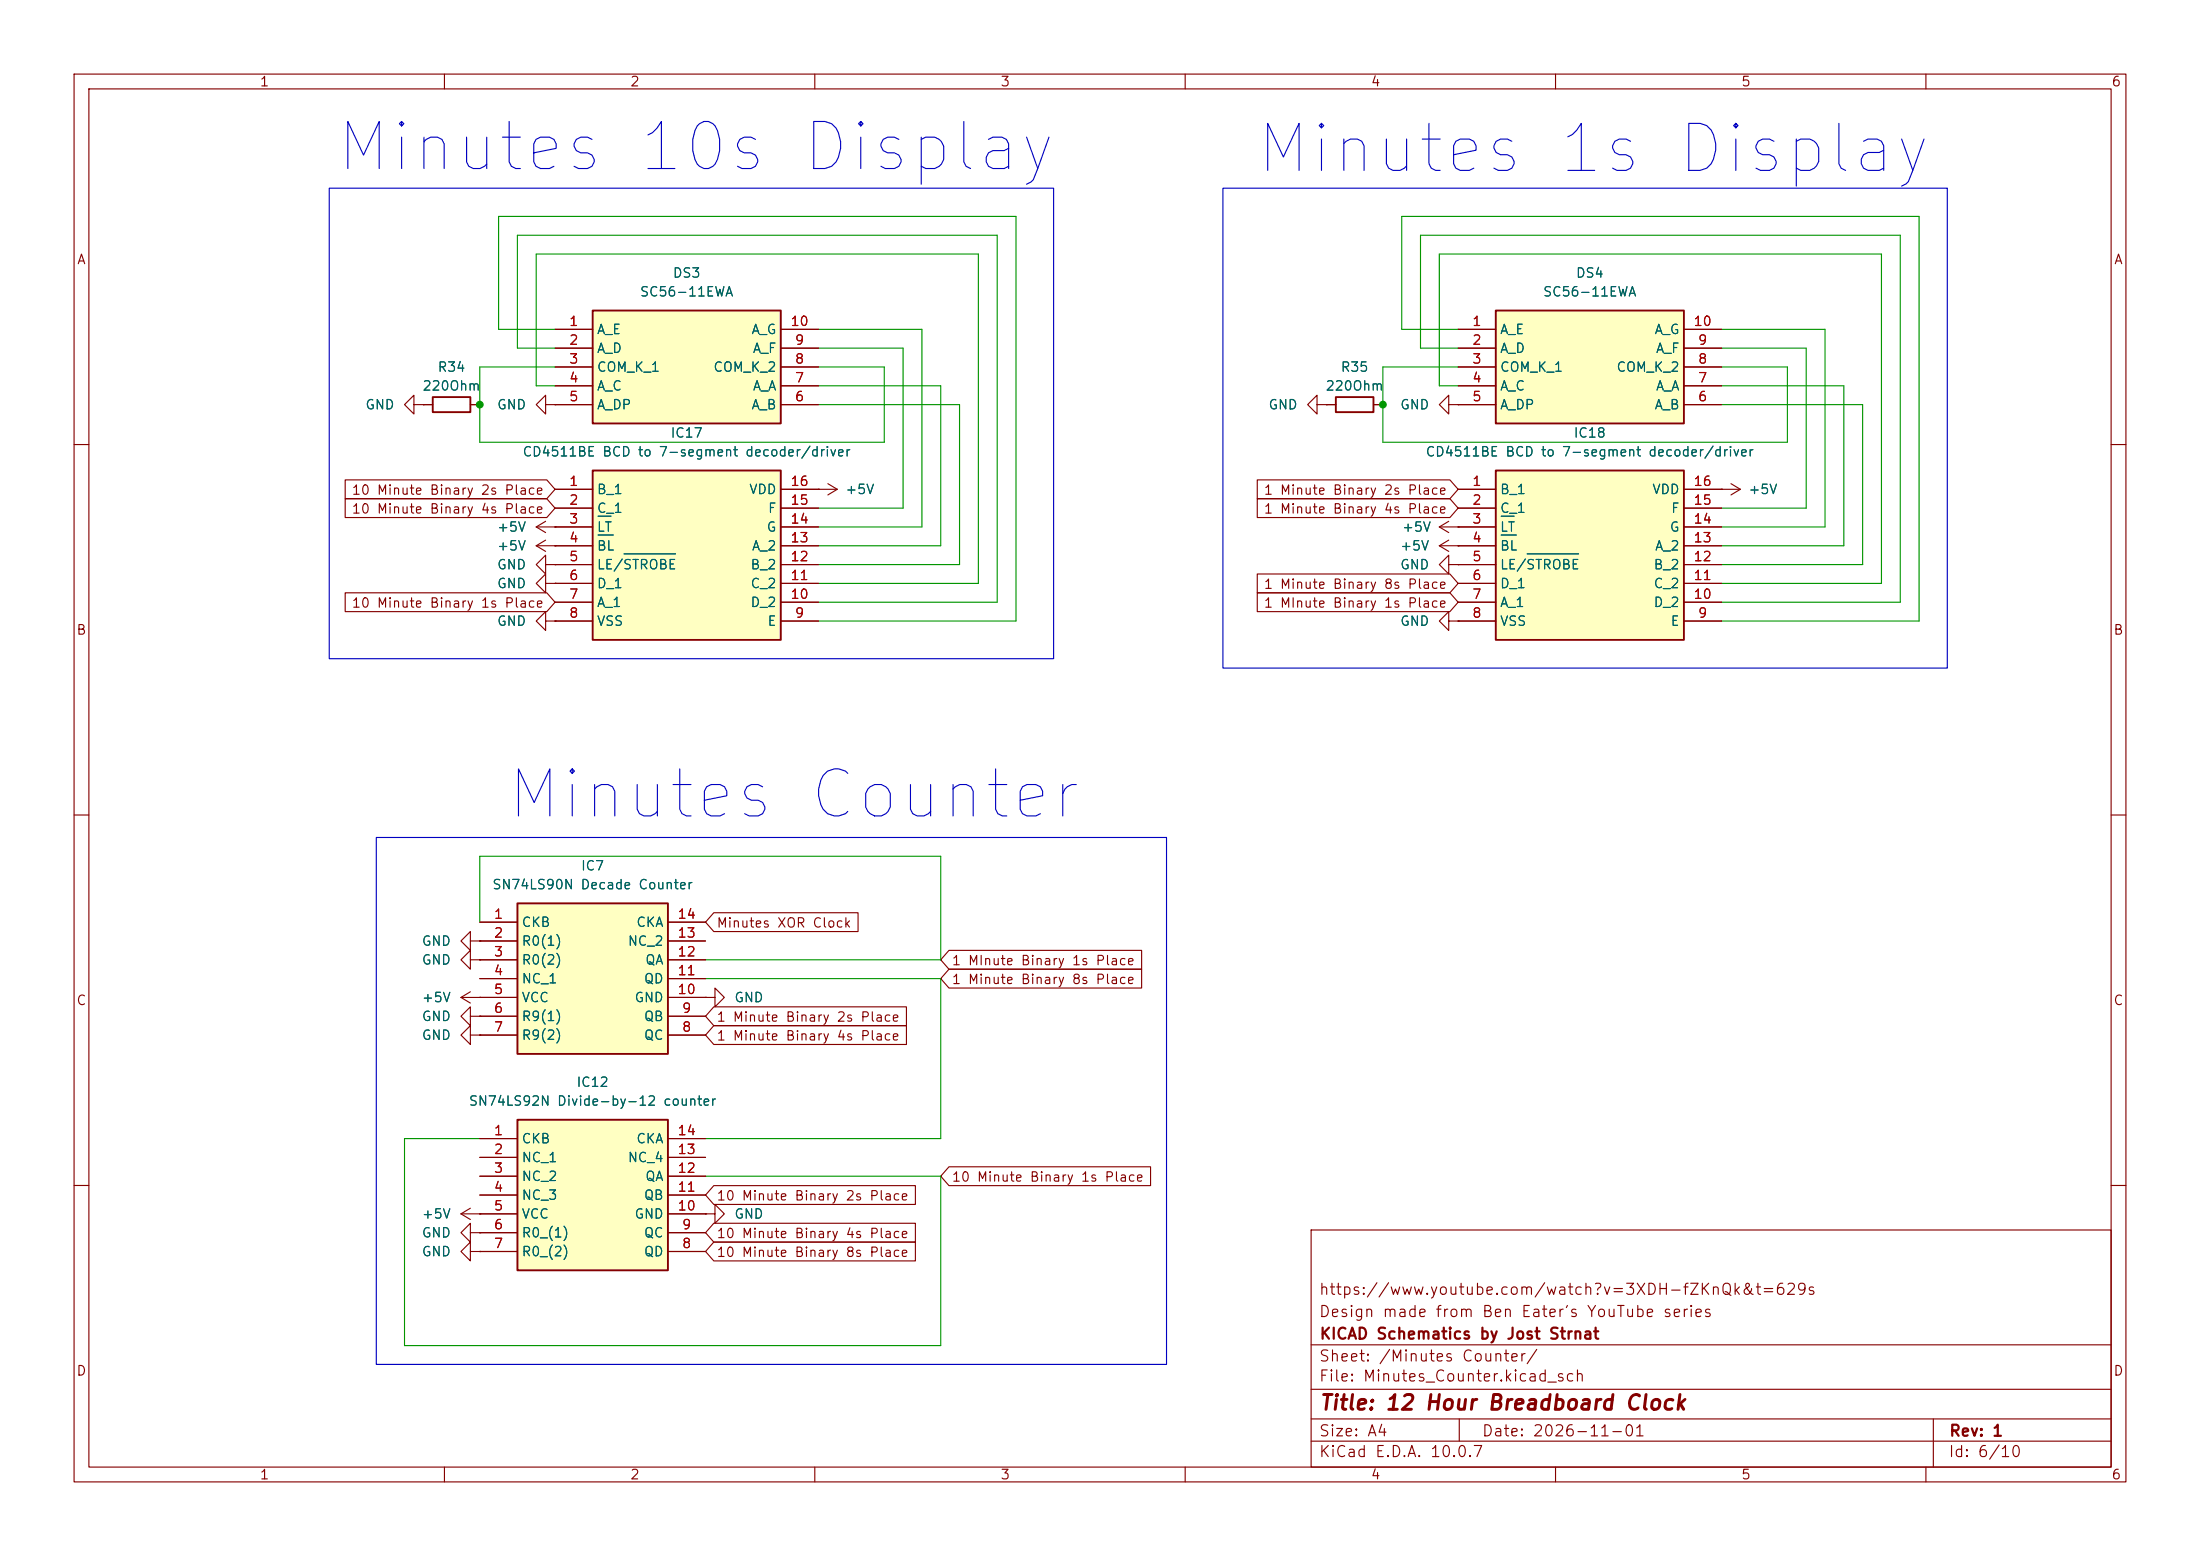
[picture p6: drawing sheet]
<svg xmlns="http://www.w3.org/2000/svg" width="297mm" height="210mm" viewBox="0 0 297 210" stroke-linecap="round" stroke-linejoin="round" font-family="sans-serif">
<g fill="none" stroke="#840000" stroke-width=".15">
<path d="M10 10h277v190h-277zM12 12h273v186h-273zM60 10v2M110 10v2M160 10v2M210 10v2M260 10v2M55.9 54.6v-1.3l-1.3 1.3 1.3 1.3v-1.3h1.2M57.1 54.6h.1M57.1 54.6h1.3M63.5 54.6h1.3M10 60h2"/>
<path d="M72.4 71.1l1.3 .8M72.4 71.1h2.5M72.4 73.7l1.3 .7M72.4 73.7h2.5M73.7 76.2v-1.3l-1.3 1.3 1.3 1.3v-1.3h1.2M73.7 78.7v-1.2l-1.3 1.2 1.3 1.3v-1.3h1.2M73.7 70.4l-1.3 .7M73.7 72.9l-1.3 .8M74.9 71.1h.1M74.9 76.2h.1M74.9 78.7h.1M74.9 73.7h.1"/>
<path d="M285 60h2M10 110h2M285 110h2M10 160h2M177 166h108v32h-108zM285 160h2M60 198v2M110 198v2M160 198v2M177 194.5h108M177 191.5h108M177 187.5h108"/>
<path d="M177 181.5h108M197 191.5v3M210 198v2M260 198v2M261 191.5v6.5"/>
</g>
<path d="M58.4 53.6h5.1v2h-5.1z" fill="none" stroke="#840000" stroke-width=".25"/>
<path d="M201.9 41.9h25.4v15.3h-25.4z" fill="#ffffc2"/>
<path d="M201.9 41.9h25.4v15.3h-25.4z" fill="none" stroke="#840000" stroke-width=".25"/>
<path d="M196.8 44.5h5.1M196.8 47h5.1M196.8 49.5h5.1M196.8 52.1h5.1M196.8 54.6h5.1M227.3 44.5h5.1M227.3 47h5.1M227.3 49.5h5.1M227.3 52.1h5.1M227.3 54.6h5.1M195.6 83.8v-1.2l-1.3 1.2 1.3 1.3v-1.3h1.2M196.8 83.8h.1" fill="none" stroke="#840000" stroke-width=".15"/>
<path d="M201.9 63.5h25.4v22.9h-25.4z" fill="#ffffc2"/>
<path d="M180.3 53.6h5.1v2h-5.1zM201.9 63.5h25.4v22.9h-25.4z" fill="none" stroke="#840000" stroke-width=".25"/>
<g fill="none" stroke="#840000" stroke-width=".15">
<path d="M177.8 54.6v-1.3l-1.3 1.3 1.3 1.3v-1.3h1.3M179.1 54.6h.1M179.1 54.6h1.2M185.4 54.6h1.3M195.6 54.6v-1.3l-1.3 1.3 1.3 1.3v-1.3h1.2M196.8 54.6h.1M110.5 66h.1M110.5 66h2.5M111.8 65.3l1.2 .7M113 66l-1.2 .8M194.3 71.1h7.6M194.3 73.7h7.6"/>
<path d="M194.3 73.7l1.3 .7M194.3 71.1l1.3 .8M195.6 76.2v-1.3l-1.3 1.3 1.3 1.3v-1.3h1.2M195.6 72.9l-1.3 .8M195.6 70.4l-1.3 .7M196.8 76.2h.1M196.8 73.7h.1M196.8 71.1h.1M196.8 66h5.1M196.8 68.6h5.1M196.8 76.2h5.1M196.8 78.7h5.1"/>
<path d="M227.3 66h7.6M227.3 68.6h5.1M227.3 71.1h5.1M227.3 73.7h5.1M227.3 76.2h5.1M227.3 78.7h5.1M232.4 66h.1M233.7 65.3l1.2 .7M234.9 66l-1.2 .8M196.8 81.3h5.1M196.8 83.8h5.1M227.3 81.3h5.1"/>
<path d="M227.3 83.8h5.1M62.2 134.6l1.3 .8M62.2 134.6h2.6M63.5 129.5v-1.2l-1.3 1.2 1.3 1.3v-1.3h1.3M63.5 137.2v-1.3l-1.3 1.3 1.3 1.2v-1.2h1.3M63.5 127v-1.3l-1.3 1.3 1.3 1.3v-1.3h1.3M63.5 139.7v-1.3l-1.3 1.3 1.3 1.3v-1.3h1.3M63.5 133.9l-1.3 .7M64.8 129.5h.1M64.8 134.6h.1M64.8 137.2h.1M64.8 127h.1"/>
<path d="M64.8 139.7h.1M95.2 134.6h1.3v-1.2l1.3 1.2-1.3 1.3v-1.3M95.2 134.6h.1M62.2 163.8l1.3 .8M62.2 163.8h2.6M63.5 163.1l-1.3 .7M64.8 163.8h.1M95.2 163.8h1.3v-1.2l1.3 1.2-1.3 1.3v-1.3M95.2 163.8h.1"/>
</g>
<path d="M202.7 69.7h1.7M202.7 72.2h2M206.2 74.8h6.9" fill="none" stroke="#006464" stroke-width=".15"/>
<path d="M69.8 121.9h20.4v20.3h-20.4z" fill="#ffffc2"/>
<path d="M69.8 121.9h20.4v20.3h-20.4z" fill="none" stroke="#840000" stroke-width=".25"/>
<g fill="none" stroke="#840000" stroke-width=".15">
<path d="M64.8 124.5h5M64.8 127h5M64.8 129.5h5M64.8 132.1h5M64.8 134.6h5M64.8 137.2h5M64.8 139.7h5M90.2 124.5h5M90.2 127h5M90.2 129.5h5M90.2 132.1h5M90.2 134.6h5"/>
<path d="M90.2 137.2h5M90.2 139.7h5"/>
</g>
<path d="M69.8 151.1h20.4v20.4h-20.4z" fill="#ffffc2"/>
<path d="M69.8 151.1h20.4v20.4h-20.4z" fill="none" stroke="#840000" stroke-width=".25"/>
<g fill="none" stroke="#840000" stroke-width=".15">
<path d="M73.7 54.6v-1.3l-1.3 1.3 1.3 1.3v-1.3h1.2M74.9 54.6h.1M73.7 83.8v-1.2l-1.3 1.2 1.3 1.3v-1.3h1.2M74.9 83.8h.1M64.8 153.7h5M64.8 156.2h5M64.8 158.8h5M90.2 153.7h5M90.2 156.2h5M90.2 158.8h5M63.5 168.9v-1.3l-1.3 1.3 1.3 1.3v-1.3h1.3M63.5 166.4v-1.3l-1.3 1.3 1.3 1.2v-1.2h1.3"/>
<path d="M64.8 168.9h.1M64.8 166.4h.1M64.8 161.3h5M64.8 163.8h5M64.8 166.4h5M64.8 168.9h5M90.2 161.3h5M90.2 163.8h5M90.2 166.4h5M90.2 168.9h5"/>
</g>
<path d="M80 63.5h25.4v22.9h-25.4z" fill="#ffffc2"/>
<path d="M80 63.5h25.4v22.9h-25.4z" fill="none" stroke="#840000" stroke-width=".25"/>
<g fill="none" stroke="#840000" stroke-width=".15">
<path d="M74.9 66h5.1M74.9 68.6h5.1M74.9 71.1h5.1M74.9 73.7h5.1M74.9 76.2h5.1M74.9 78.7h5.1M105.4 66h5.1M105.4 68.6h5.1M105.4 71.1h5.1M105.4 73.7h5.1M105.4 76.2h5.1M105.4 78.7h5.1"/>
<path d="M74.9 81.3h5.1M74.9 83.8h5.1M105.4 81.3h5.1M105.4 83.8h5.1"/>
</g>
<path d="M80.7 69.7h1.8M80.7 72.2h2.1M84.3 74.8h6.9" fill="none" stroke="#006464" stroke-width=".15"/>
<path d="M80 41.9h25.4v15.3h-25.4z" fill="#ffffc2"/>
<path d="M80 41.9h25.4v15.3h-25.4z" fill="none" stroke="#840000" stroke-width=".25"/>
<g fill="none" stroke="#840000" stroke-width=".15">
<path d="M57.1 54.6h.1M57.1 54.6h1.3M63.5 54.6h1.3M74.9 54.6h.1M74.9 44.5h5.1M74.9 47h5.1M74.9 49.5h5.1M74.9 52.1h5.1M74.9 54.6h5.1M105.4 44.5h5.1M105.4 47h5.1M105.4 49.5h5.1"/>
<path d="M105.4 52.1h5.1M105.4 54.6h5.1M179.1 54.6h.1M179.1 54.6h1.2M185.4 54.6h1.3M196.8 54.6h.1M196.8 44.5h5.1M196.8 47h5.1M196.8 49.5h5.1M196.8 52.1h5.1M196.8 54.6h5.1M227.3 44.5h5.1"/>
<path d="M227.3 47h5.1M227.3 49.5h5.1M227.3 52.1h5.1M227.3 54.6h5.1M46.6 64.8h27.2l1.1 1.2-1.1 1.3h-27.2zM46.6 67.3h27.2l1.1 1.3-1.1 1.3h-27.2zM74.9 73.7h.1M74.9 78.7h.1M74.9 76.2h.1M74.9 71.1h.1M74.9 66h5.1M74.9 68.6h5.1"/>
<path d="M74.9 71.1h5.1M74.9 73.7h5.1M74.9 76.2h5.1M74.9 78.7h5.1M105.4 66h5.1M105.4 68.6h5.1M105.4 71.1h5.1M105.4 73.7h5.1M105.4 76.2h5.1M105.4 78.7h5.1M110.5 66h.1M169.7 77.5h26l1.1 1.2-1.1 1.3h-26z"/>
<path d="M169.7 67.3h26l1.1 1.3-1.1 1.3h-26zM169.7 64.8h26l1.1 1.2-1.1 1.3h-26zM196.8 71.1h.1M196.8 73.7h.1M196.8 76.2h.1M196.8 66h5.1M196.8 68.6h5.1M196.8 71.1h5.1M196.8 73.7h5.1M196.8 76.2h5.1M196.8 78.7h5.1M227.3 66h5.1"/>
<path d="M227.3 68.6h5.1M227.3 71.1h5.1M227.3 73.7h5.1M227.3 76.2h5.1M227.3 78.7h5.1M232.4 66h.1M46.6 80h27.2l1.1 1.3-1.1 1.3h-27.2zM74.9 83.8h.1M74.9 81.3h5.1M74.9 83.8h5.1M105.4 81.3h5.1M105.4 83.8h5.1"/>
<path d="M169.7 80h26l1.1 1.3-1.1 1.3h-26zM196.8 83.8h.1M196.8 81.3h5.1M196.8 83.8h5.1M227.3 81.3h5.1M227.3 83.8h5.1M64.8 139.7h.1M64.8 127h.1M64.8 137.2h.1M64.8 134.6h.1M64.8 129.5h.1M64.8 124.5h5"/>
<path d="M64.8 127h5M64.8 129.5h5M64.8 132.1h5M64.8 134.6h5M64.8 137.2h5M64.8 139.7h5M90.2 124.5h5M90.2 127h5M90.2 129.5h5M90.2 132.1h5M90.2 134.6h5M90.2 137.2h5"/>
<path d="M90.2 139.7h5M95.2 134.6h.1M96.4 138.4h26v2.6h-26l-1.2-1.3zM96.4 123.2h19.4v2.5h-19.4l-1.2-1.2zM96.4 135.9h26v2.5h-26l-1.2-1.2zM128.1 128.3h26v2.5h-26l-1.1-1.3zM128.1 130.8h26v2.6h-26l-1.1-1.3zM64.8 153.7h5M64.8 156.2h5M64.8 158.8h5M90.2 153.7h5M90.2 156.2h5"/>
<path d="M90.2 158.8h5M128.1 157.5h27.2v2.5h-27.2l-1.1-1.2zM64.8 168.9h.1M64.8 166.4h.1M64.8 163.8h.1M64.8 161.3h5M64.8 163.8h5M64.8 166.4h5M64.8 168.9h5M90.2 161.3h5M90.2 163.8h5M90.2 166.4h5"/>
<path d="M90.2 168.9h5M95.2 163.8h.1M96.4 167.6h27.2v2.6h-27.2l-1.2-1.3zM96.4 160h27.2v2.6h-27.2l-1.2-1.3zM96.4 165.1h27.2v2.5h-27.2l-1.2-1.2z"/>
</g>
<g fill="none" stroke="#009600" stroke-width=".15">
<path d="M74.9 44.5h-7.6v-15.3h69.9v54.6h-26.7M74.9 47h-5.1v-15.2h64.8v49.5h-24.1M74.9 52.1h-2.5v-17.8h59.7v44.4h-21.6M74.9 49.5h-10.1v10.2h54.6v-10.2h-8.9M110.5 44.5h14v26.6h-14M110.5 47h11.4v21.6h-11.4M110.5 52.1h16.5v21.6h-16.5M110.5 54.6h19v21.6h-19M196.8 44.5h-7.6v-15.3h69.9v54.6h-26.7M196.8 47h-5v-15.2h64.7v49.5h-24.1M196.8 52.1h-2.5v-17.8h59.7v44.4h-21.6M196.8 49.5h-10.1v10.2h54.6v-10.2h-8.9"/>
<path d="M232.4 44.5h14v26.6h-14M232.4 47h11.4v21.6h-11.4M232.4 52.1h16.5v21.6h-16.5M232.4 54.6h19.1v21.6h-19.1M64.8 124.5v-8.9h62.2v13.9h-31.8M95.2 132.1h31.8v21.6h-31.8M64.8 153.7h-10.2v27.9h72.4v-22.8h-31.8"/>
</g>
<path d="M44.4 25.4h97.8v63.5h-97.8zM165.1 25.4h97.8v64.8h-97.8zM50.8 113h106.7v71.2h-106.7z" fill="none" stroke="#0000c2" stroke-width=".15"/>
<path d="M80.7 69.7h1.8M80.7 72.2h2.1M84.3 74.8h6.9M202.7 69.7h1.7M202.7 72.2h2M206.2 74.8h6.9" fill="none" stroke="#006464" stroke-width=".15"/>
<g fill="#009600" stroke="#009600" stroke-width=".14">
<circle cx="186.7" cy="54.6" r=".46"/>
<circle cx="64.8" cy="54.6" r=".46"/>
</g>
<g font-size="6.3" fill="#0000c2">
<text x="44.8" y="24.7">Minutes 10s Display</text>
<text x="169" y="24.9">Minutes 1s Display</text>
<text x="67.8" y="112">Minutes Counter</text>
</g>
<text font-size="2" fill="#840000" x="178" y="190.8">Title: 12 Hour Breadboard Clock</text>
<g font-size="1.5" fill="#840000">
<text x="178" y="178.1">Design made from Ben Eater's YouTube series</text>
<text x="178" y="175.1">https://www.youtube.com/watch?v=3XDH-fZKnQk&amp;t=629s</text>
<text x="178" y="184.1">Sheet: /Minutes Counter/</text>
<text x="178" y="181.1">KICAD Schematics by Jost Strnat</text>
<text x="178" y="186.8">File: Minutes_Counter.kicad_sch</text>
<text x="178" y="197">KiCad E.D.A. 10.0.7</text>
<text x="178" y="194.2">Size: A4</text>
<text x="200" y="194.2">Date: 2026-11-01</text>
<text x="263" y="197">Id: 6/10</text>
<text x="263" y="194.2">Rev: 1</text>
</g>
<g font-size="1.3" fill="#840000">
<text x="35" y="12">1</text>
<text x="85" y="12">2</text>
<text x="135" y="12">3</text>
<text x="185" y="12">4</text>
<text x="235" y="12">5</text>
<text x="285" y="12">6</text>
<text x="10.3" y="36">A</text>
<text x="285.3" y="36">A</text>
<text x="47.4" y="67.1">10 Minute Binary 2s Place</text>
<text x="47.4" y="69.6">10 Minute Binary 4s Place</text>
<text x="170.5" y="69.6">1 Minute Binary 4s Place</text>
<text x="170.5" y="67.1">1 Minute Binary 2s Place</text>
<text x="47.4" y="82.3">10 Minute Binary 1s Place</text>
<text x="170.5" y="79.8">1 Minute Binary 8s Place</text>
<text x="170.5" y="82.3">1 MInute Binary 1s Place</text>
<text x="10.2" y="86">B</text>
<text x="285.2" y="86">B</text>
<text x="96.7" y="125.5">Minutes XOR Clock</text>
<text x="128.4" y="130.6">1 MInute Binary 1s Place</text>
<text x="10.2" y="136">C</text>
<text x="128.4" y="133.1">1 Minute Binary 8s Place</text>
<text x="285.2" y="136">C</text>
<text x="96.7" y="140.8">1 Minute Binary 4s Place</text>
<text x="96.7" y="138.2">1 Minute Binary 2s Place</text>
<text x="128.4" y="159.8">10 Minute Binary 1s Place</text>
<text x="96.7" y="162.3">10 Minute Binary 2s Place</text>
<text x="96.7" y="167.4">10 Minute Binary 4s Place</text>
<text x="96.7" y="170">10 Minute Binary 8s Place</text>
<text x="10.2" y="186">D</text>
<text x="285.2" y="186">D</text>
<text x="35" y="200">1</text>
<text x="85" y="200">2</text>
<text x="135" y="200">3</text>
<text x="185" y="200">4</text>
<text x="235" y="200">5</text>
<text x="285" y="200">6</text>
</g>
<g font-size="1.3" fill="#006464">
<text x="86.3" y="40.3">SC56-11EWA</text>
<text x="90.7" y="37.8">DS3</text>
<text x="208.2" y="40.3">SC56-11EWA</text>
<text x="212.7" y="37.8">DS4</text>
<text x="80.5" y="45.4">A_E</text>
<text x="80.5" y="48">A_D</text>
<text x="101.3" y="45.4">A_G</text>
<text x="101.5" y="48">A_F</text>
<text x="202.4" y="45.4">A_E</text>
<text x="202.4" y="48">A_D</text>
<text x="223.3" y="45.4">A_G</text>
<text x="223.4" y="48">A_F</text>
<text x="56.9" y="53">220Ohm</text>
<text x="59" y="50.5">R34</text>
<text x="80.5" y="50.5">COM_K_1</text>
<text x="80.5" y="53">A_C</text>
<text x="96.2" y="50.5">COM_K_2</text>
<text x="101.5" y="53">A_A</text>
<text x="178.9" y="53">220Ohm</text>
<text x="180.9" y="50.5">R35</text>
<text x="202.4" y="50.5">COM_K_1</text>
<text x="202.4" y="53">A_C</text>
<text x="218.1" y="50.5">COM_K_2</text>
<text x="223.4" y="53">A_A</text>
<text x="49.2" y="55.6">GND</text>
<text x="67" y="55.6">GND</text>
<text x="80.5" y="55.6">A_DP</text>
<text x="90.4" y="59.4">IC17</text>
<text x="101.3" y="55.6">A_B</text>
<text x="171.2" y="55.6">GND</text>
<text x="188.9" y="55.6">GND</text>
<text x="202.4" y="55.6">A_DP</text>
<text x="212.4" y="59.4">IC18</text>
<text x="223.3" y="55.6">A_B</text>
<text x="70.4" y="61.9">CD4511BE BCD to 7-segment decoder/driver</text>
<text x="192.4" y="61.9">CD4511BE BCD to 7-segment decoder/driver</text>
<text x="80.5" y="67">B_1</text>
<text x="80.5" y="69.5">C_1</text>
<text x="101" y="67">VDD</text>
<text x="103.6" y="69.5">F</text>
<text x="114" y="67">+5V</text>
<text x="202.4" y="67">B_1</text>
<text x="202.4" y="69.5">C_1</text>
<text x="223" y="67">VDD</text>
<text x="225.5" y="69.5">F</text>
<text x="236" y="67">+5V</text>
<text x="67" y="72.1">+5V</text>
<text x="67" y="77.2">GND</text>
<text x="67" y="74.6">+5V</text>
<text x="80.5" y="72.1">LT</text>
<text x="80.5" y="74.6">BL</text>
<text x="80.5" y="77.2">LE/STROBE</text>
<text x="101.2" y="77.2">B_2</text>
<text x="101.4" y="74.6">A_2</text>
<text x="103.4" y="72.1">G</text>
<text x="188.9" y="77.2">GND</text>
<text x="188.9" y="74.6">+5V</text>
<text x="189.2" y="72.1">+5V</text>
<text x="202.4" y="72.1">LT</text>
<text x="202.4" y="74.6">BL</text>
<text x="202.4" y="77.2">LE/STROBE</text>
<text x="223.1" y="77.2">B_2</text>
<text x="223.3" y="74.6">A_2</text>
<text x="225.3" y="72.1">G</text>
<text x="67" y="79.7">GND</text>
<text x="80.5" y="79.7">D_1</text>
<text x="80.5" y="82.2">A_1</text>
<text x="101.2" y="82.2">D_2</text>
<text x="101.2" y="79.7">C_2</text>
<text x="202.4" y="79.7">D_1</text>
<text x="202.4" y="82.2">A_1</text>
<text x="223.1" y="82.2">D_2</text>
<text x="223.1" y="79.7">C_2</text>
<text x="67" y="84.8">GND</text>
<text x="80.5" y="84.8">VSS</text>
<text x="103.5" y="84.8">E</text>
<text x="188.9" y="84.8">GND</text>
<text x="202.4" y="84.8">VSS</text>
<text x="225.4" y="84.8">E</text>
<text x="78.3" y="117.8">IC7</text>
<text x="66.4" y="120.3">SN74LS90N Decade Counter</text>
<text x="70.3" y="125.4">CKB</text>
<text x="85.8" y="125.4">CKA</text>
<text x="56.9" y="130.5">GND</text>
<text x="56.9" y="128">GND</text>
<text x="70.3" y="128">R0(1)</text>
<text x="70.3" y="130.5">R0(2)</text>
<text x="84.7" y="128">NC_2</text>
<text x="87" y="130.5">QA</text>
<text x="56.9" y="135.6">+5V</text>
<text x="70.3" y="133">NC_1</text>
<text x="70.3" y="135.6">VCC</text>
<text x="85.6" y="135.6">GND</text>
<text x="86.8" y="133">QD</text>
<text x="99" y="135.6">GND</text>
<text x="56.9" y="138.1">GND</text>
<text x="56.9" y="140.7">GND</text>
<text x="70.3" y="138.1">R9(1)</text>
<text x="70.3" y="140.7">R9(2)</text>
<text x="86.8" y="140.7">QC</text>
<text x="86.8" y="138.1">QB</text>
<text x="63.2" y="149.6">SN74LS92N Divide-by-12 counter</text>
<text x="77.7" y="147">IC12</text>
<text x="70.3" y="154.6">CKB</text>
<text x="85.8" y="154.6">CKA</text>
<text x="70.3" y="157.2">NC_1</text>
<text x="70.3" y="159.7">NC_2</text>
<text x="84.7" y="157.2">NC_4</text>
<text x="87" y="159.7">QA</text>
<text x="56.9" y="164.8">+5V</text>
<text x="56.9" y="167.3">GND</text>
<text x="70.3" y="162.3">NC_3</text>
<text x="70.3" y="164.8">VCC</text>
<text x="70.3" y="167.3">R0_(1)</text>
<text x="85.6" y="164.8">GND</text>
<text x="86.8" y="167.3">QC</text>
<text x="86.8" y="162.3">QB</text>
<text x="99" y="164.8">GND</text>
<text x="56.9" y="169.9">GND</text>
<text x="70.3" y="169.9">R0_(2)</text>
<text x="86.8" y="169.9">QD</text>
</g>
<g font-size="1.3" fill="#a90000">
<text x="76.7" y="44.3">1</text>
<text x="76.7" y="46.9">2</text>
<text x="106.6" y="44.3">10</text>
<text x="107.2" y="46.9">9</text>
<text x="198.7" y="44.3">1</text>
<text x="198.7" y="46.9">2</text>
<text x="228.5" y="44.3">10</text>
<text x="229.1" y="46.9">9</text>
<text x="76.7" y="49.4">3</text>
<text x="76.7" y="51.9">4</text>
<text x="107.2" y="51.9">7</text>
<text x="107.2" y="49.4">8</text>
<text x="198.7" y="49.4">3</text>
<text x="198.7" y="51.9">4</text>
<text x="229.1" y="51.9">7</text>
<text x="229.1" y="49.4">8</text>
<text x="76.7" y="54.5">5</text>
<text x="107.2" y="54.5">6</text>
<text x="198.7" y="54.5">5</text>
<text x="229.1" y="54.5">6</text>
<text x="76.7" y="65.9">1</text>
<text x="106.6" y="65.9">16</text>
<text x="198.7" y="65.9">1</text>
<text x="228.5" y="65.9">16</text>
<text x="76.7" y="68.4">2</text>
<text x="76.7" y="71">3</text>
<text x="106.6" y="71">14</text>
<text x="106.6" y="68.4">15</text>
<text x="198.7" y="68.4">2</text>
<text x="198.7" y="71">3</text>
<text x="228.5" y="71">14</text>
<text x="228.5" y="68.4">15</text>
<text x="76.7" y="73.5">4</text>
<text x="76.7" y="76.1">5</text>
<text x="106.6" y="76.1">12</text>
<text x="106.6" y="73.5">13</text>
<text x="198.7" y="73.5">4</text>
<text x="198.7" y="76.1">5</text>
<text x="228.5" y="76.1">12</text>
<text x="228.5" y="73.5">13</text>
<text x="76.7" y="78.6">6</text>
<text x="76.7" y="81.1">7</text>
<text x="76.7" y="83.7">8</text>
<text x="106.6" y="81.1">10</text>
<text x="106.6" y="78.6">11</text>
<text x="107.2" y="83.7">9</text>
<text x="198.7" y="78.6">6</text>
<text x="198.7" y="81.1">7</text>
<text x="198.7" y="83.7">8</text>
<text x="228.5" y="81.1">10</text>
<text x="228.5" y="78.6">11</text>
<text x="229.1" y="83.7">9</text>
<text x="66.6" y="124.3">1</text>
<text x="91.4" y="124.3">14</text>
<text x="66.6" y="126.9">2</text>
<text x="66.6" y="129.4">3</text>
<text x="66.6" y="131.9">4</text>
<text x="91.4" y="131.9">11</text>
<text x="91.4" y="129.4">12</text>
<text x="91.4" y="126.9">13</text>
<text x="66.6" y="134.5">5</text>
<text x="66.6" y="137">6</text>
<text x="91.4" y="134.5">10</text>
<text x="92" y="137">9</text>
<text x="66.6" y="139.6">7</text>
<text x="92" y="139.6">8</text>
<text x="66.6" y="153.5">1</text>
<text x="91.4" y="153.5">14</text>
<text x="66.6" y="156.1">2</text>
<text x="66.6" y="158.6">3</text>
<text x="66.6" y="161.2">4</text>
<text x="91.4" y="161.2">11</text>
<text x="91.4" y="158.6">12</text>
<text x="91.4" y="156.1">13</text>
<text x="66.6" y="163.7">5</text>
<text x="66.6" y="166.2">6</text>
<text x="91.4" y="163.7">10</text>
<text x="92" y="166.2">9</text>
<text x="66.6" y="168.8">7</text>
<text x="92" y="168.8">8</text>
</g>
</svg>
